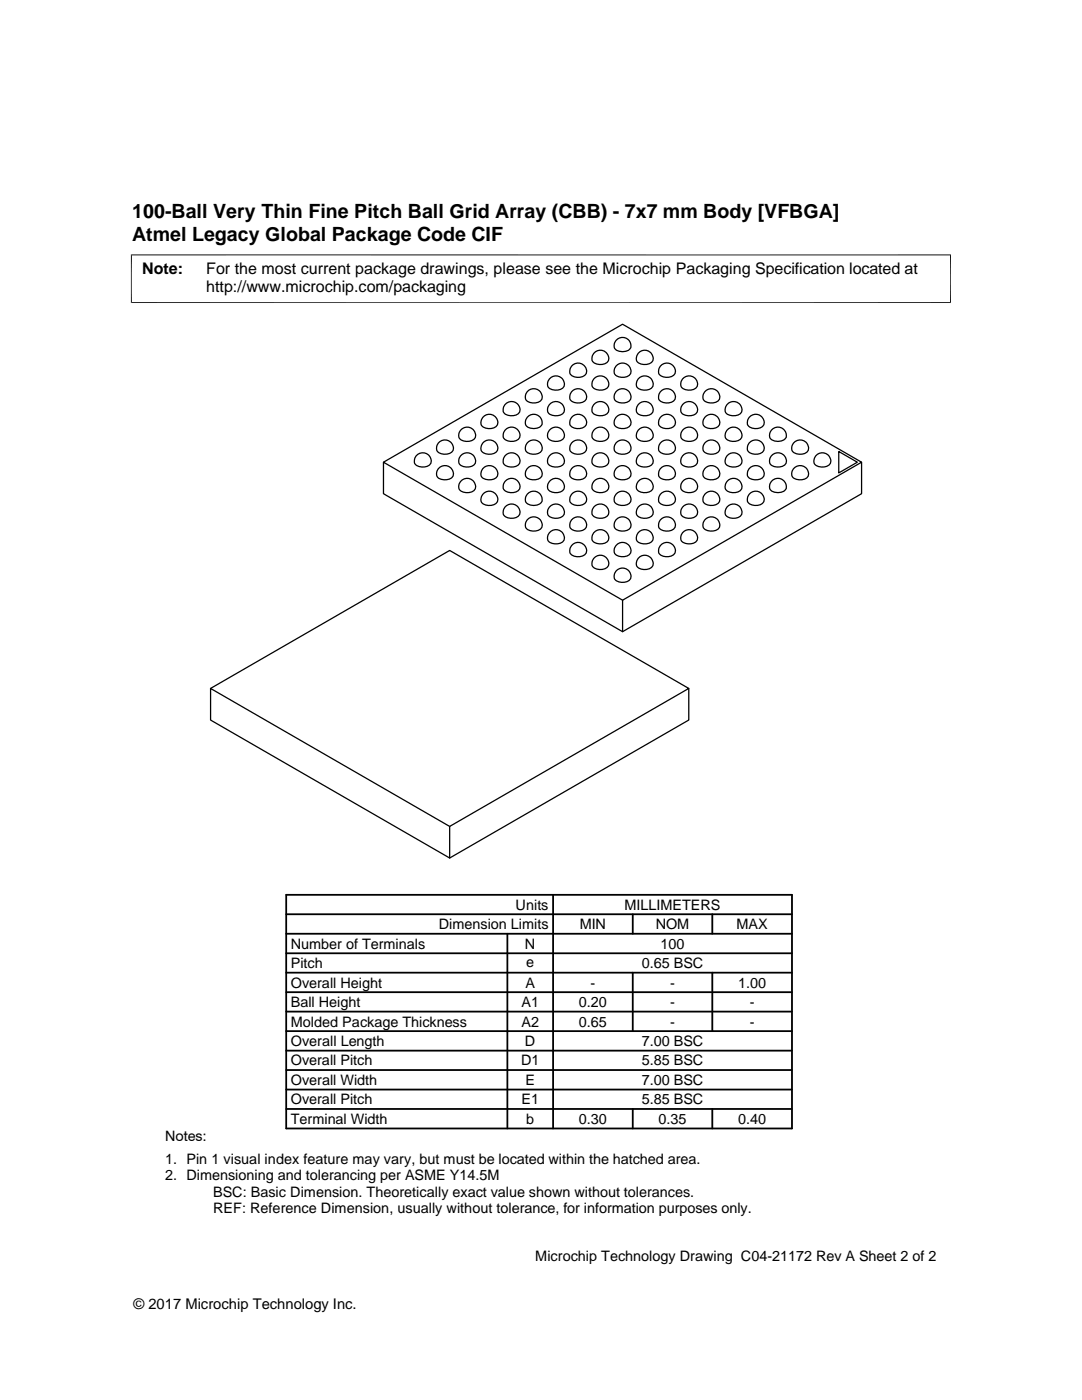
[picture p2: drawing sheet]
<svg xmlns="http://www.w3.org/2000/svg" width="216mm" height="279mm" viewBox="0 0 216 279" stroke-linecap="round" stroke-linejoin="round" font-family="sans-serif">
<g fill="none" stroke="#000" stroke-width=".25">
<path d="M105.4 77.9a1.64 1.64 0 0 1 2.1 0 1.64 1.64 0 0 1 .5 2 2.11 2.11 0 0 1-3.1-.3 1.66 1.66 0 0 1 .5-1.7zM109.9 75.4a1.64 1.64 0 0 1 2-.1 1.64 1.64 0 0 1 .5 2 2.12 2.12 0 0 1-3.1-.3 1.62 1.62 0 0 1 .6-1.6zM114.3 77.9a1.64 1.64 0 0 1 2 0 1.64 1.64 0 0 1 .5 2 2.11 2.11 0 0 1-3.1-.3 1.76 1.76 0 0 1 .6-1.7zM114.3 72.8a1.63 1.63 0 0 1 2 0 1.63 1.63 0 0 1 .6 1.9 2.09 2.09 0 0 1-3.2-.2 1.74 1.74 0 0 1 .6-1.7zM118.7 75.4a1.63 1.63 0 0 1 2.1-.1 1.63 1.63 0 0 1 .5 2 2.13 2.13 0 0 1-3.2-.3 1.73 1.73 0 0 1 .6-1.6zM118.7 70.3a1.63 1.63 0 0 1 2.1-.1 1.63 1.63 0 0 1 .5 2 2.11 2.11 0 0 1-3.2-.3 1.71 1.71 0 0 1 .6-1.6zM123.2 77.9a1.64 1.64 0 0 1 2 0 1.64 1.64 0 0 1 .5 2 2.11 2.11 0 0 1-3.1-.3 1.66 1.66 0 0 1 .6-1.7zM123.2 72.8a1.64 1.64 0 0 1 2 0 1.64 1.64 0 0 1 .5 1.9 2.1 2.1 0 0 1-3.1-.2 1.64 1.64 0 0 1 .6-1.7zM123.2 67.7a1.61 1.61 0 0 1 2-.1 1.61 1.61 0 0 1 .5 2.1 2.08 2.08 0 0 1-3.1-.3 1.64 1.64 0 0 1 .6-1.7zM127.6 75.4a1.64 1.64 0 0 1 2-.1 1.64 1.64 0 0 1 .5 2 2.12 2.12 0 0 1-3.1-.3 1.75 1.75 0 0 1 .6-1.6zM127.6 70.3a1.64 1.64 0 0 1 2-.1 1.64 1.64 0 0 1 .6 2 2.1 2.1 0 0 1-3.2-.3 1.73 1.73 0 0 1 .6-1.6zM132 77.9a1.64 1.64 0 0 1 2.1 0 1.64 1.64 0 0 1 .5 2 2.12 2.12 0 0 1-3.2-.3 1.76 1.76 0 0 1 .6-1.7z"/>
<path d="M132 72.8a1.63 1.63 0 0 1 2.1 0 1.63 1.63 0 0 1 .5 1.9 2.1 2.1 0 0 1-3.2-.2 1.74 1.74 0 0 1 .6-1.7zM136.4 75.4a1.63 1.63 0 0 1 2.1-.1 1.63 1.63 0 0 1 .5 2 2.1 2.1 0 0 1-3.1-.3 1.65 1.65 0 0 1 .5-1.6zM140.9 78a1.64 1.64 0 0 1 2-.1 1.64 1.64 0 0 1 .5 2 2.11 2.11 0 0 1-3.1-.3 1.64 1.64 0 0 1 .6-1.6zM76.5 92.2l47.7-27.5 47.7 27.5-47.7 27.6v6.3M83.3 90.7a1.64 1.64 0 0 1 2 0 1.64 1.64 0 0 1 .5 1.9 2.13 2.13 0 0 1-3.1-.2 1.75 1.75 0 0 1 .6-1.7zM87.7 88.2a1.64 1.64 0 0 1 2.1-.1 1.64 1.64 0 0 1 .5 2 2.09 2.09 0 0 1-3.2-.3 1.65 1.65 0 0 1 .6-1.6zM87.7 93.3a1.64 1.64 0 0 1 2.1-.1 1.64 1.64 0 0 1 .5 2 2.12 2.12 0 0 1-3.2-.2 1.66 1.66 0 0 1 .6-1.7zM92.1 90.7a1.64 1.64 0 0 1 2.1 0 1.64 1.64 0 0 1 .5 1.9 2.12 2.12 0 0 1-3.1-.2 1.63 1.63 0 0 1 .5-1.7zM92.2 85.6a1.64 1.64 0 0 1 2-.1 1.64 1.64 0 0 1 .5 2 2.1 2.1 0 0 1-3.1-.2 1.62 1.62 0 0 1 .6-1.7zM92.2 95.8a1.64 1.64 0 0 1 2 0 1.64 1.64 0 0 1 .5 2 2.1 2.1 0 0 1-3.1-.3 1.61 1.61 0 0 1 .6-1.7zM96.6 88.2a1.64 1.64 0 0 1 2-.1 1.64 1.64 0 0 1 .5 2 2.1 2.1 0 0 1-3.1-.3 1.75 1.75 0 0 1 .6-1.6zM96.6 93.3a1.63 1.63 0 0 1 2-.1 1.63 1.63 0 0 1 .5 2 2.13 2.13 0 0 1-3.1-.2 1.76 1.76 0 0 1 .6-1.7z"/>
<path d="M96.6 98.4a1.63 1.63 0 0 1 2-.1 1.63 1.63 0 0 1 .5 2 2.1 2.1 0 0 1-3.1-.2 1.73 1.73 0 0 1 .6-1.7zM96.6 83.1a1.63 1.63 0 0 1 2-.1 1.63 1.63 0 0 1 .5 2 2.1 2.1 0 0 1-3.1-.3 1.73 1.73 0 0 1 .6-1.6zM101 90.7a1.63 1.63 0 0 1 2 0 1.63 1.63 0 0 1 .6 1.9 2.13 2.13 0 0 1-3.2-.2 1.73 1.73 0 0 1 .6-1.7zM101 95.8a1.63 1.63 0 0 1 2.1 0 1.63 1.63 0 0 1 .5 2 2.11 2.11 0 0 1-3.2-.3 1.71 1.71 0 0 1 .6-1.7zM101 85.6a1.63 1.63 0 0 1 2.1 0 1.63 1.63 0 0 1 .5 1.9 2.11 2.11 0 0 1-3.2-.2 1.72 1.72 0 0 1 .6-1.7zM101 80.5a1.63 1.63 0 0 1 2.1-.1 1.63 1.63 0 0 1 .5 2 2.15 2.15 0 0 1-3.2-.2 1.71 1.71 0 0 1 .6-1.7zM105.4 88.2a1.64 1.64 0 0 1 2.1-.1 1.64 1.64 0 0 1 .5 2 2.09 2.09 0 0 1-3.1-.3 1.65 1.65 0 0 1 .5-1.6zM105.4 93.3a1.64 1.64 0 0 1 2.1-.1 1.64 1.64 0 0 1 .5 2 2.12 2.12 0 0 1-3.1-.2 1.66 1.66 0 0 1 .5-1.7zM105.5 98.4a1.61 1.61 0 0 1 2-.1 1.61 1.61 0 0 1 .5 2.1 2.05 2.05 0 0 1-3.1-.3 1.63 1.63 0 0 1 .6-1.7zM105.5 83a1.61 1.61 0 0 1 2 0 1.61 1.61 0 0 1 .5 2 2.05 2.05 0 0 1-3.1-.3 1.63 1.63 0 0 1 .6-1.7zM109.9 90.7a1.64 1.64 0 0 1 2 0 1.64 1.64 0 0 1 .5 1.9 2.12 2.12 0 0 1-3.1-.2 1.62 1.62 0 0 1 .6-1.7zM109.9 85.6a1.64 1.64 0 0 1 2 0 1.64 1.64 0 0 1 .5 1.9 2.1 2.1 0 0 1-3.1-.2 1.61 1.61 0 0 1 .6-1.7z"/>
<path d="M109.9 80.5a1.64 1.64 0 0 1 2-.1 1.64 1.64 0 0 1 .5 2 2.13 2.13 0 0 1-3.1-.2 1.6 1.6 0 0 1 .6-1.7zM109.9 95.8a1.64 1.64 0 0 1 2 0 1.64 1.64 0 0 1 .5 2 2.1 2.1 0 0 1-3.1-.3 1.61 1.61 0 0 1 .6-1.7zM114.3 88.2a1.64 1.64 0 0 1 2-.1 1.64 1.64 0 0 1 .6 2 2.09 2.09 0 0 1-3.2-.3 1.75 1.75 0 0 1 .6-1.6zM114.3 93.3a1.63 1.63 0 0 1 2-.1 1.63 1.63 0 0 1 .5 2 2.13 2.13 0 0 1-3.1-.2 1.76 1.76 0 0 1 .6-1.7zM114.3 98.4a1.63 1.63 0 0 1 2-.1 1.63 1.63 0 0 1 .6 2 2.09 2.09 0 0 1-3.2-.2 1.73 1.73 0 0 1 .6-1.7zM114.3 83.1a1.63 1.63 0 0 1 2-.1 1.63 1.63 0 0 1 .5 2 2.09 2.09 0 0 1-3.1-.3 1.73 1.73 0 0 1 .6-1.6zM118.7 90.7a1.63 1.63 0 0 1 2.1 0 1.63 1.63 0 0 1 .5 1.9 2.13 2.13 0 0 1-3.2-.2 1.73 1.73 0 0 1 .6-1.7zM118.7 95.8a1.63 1.63 0 0 1 2.1 0 1.63 1.63 0 0 1 .5 2 2.11 2.11 0 0 1-3.2-.3 1.71 1.71 0 0 1 .6-1.7zM118.7 85.6a1.63 1.63 0 0 1 2.1 0 1.63 1.63 0 0 1 .5 1.9 2.11 2.11 0 0 1-3.2-.2 1.72 1.72 0 0 1 .6-1.7zM118.7 80.5a1.63 1.63 0 0 1 2.1-.1 1.63 1.63 0 0 1 .5 2 2.15 2.15 0 0 1-3.2-.2 1.71 1.71 0 0 1 .6-1.7zM123.2 88.2a1.64 1.64 0 0 1 2-.1 1.64 1.64 0 0 1 .5 2 2.1 2.1 0 0 1-3.1-.3 1.65 1.65 0 0 1 .6-1.6zM123.2 93.3a1.64 1.64 0 0 1 2-.1 1.64 1.64 0 0 1 .5 2 2.13 2.13 0 0 1-3.1-.2 1.66 1.66 0 0 1 .6-1.7z"/>
<path d="M123.2 98.4a1.64 1.64 0 0 1 2-.1 1.64 1.64 0 0 1 .5 2 2.1 2.1 0 0 1-3.1-.2 1.63 1.63 0 0 1 .6-1.7zM123.2 83a1.64 1.64 0 0 1 2 0 1.64 1.64 0 0 1 .5 2 2.1 2.1 0 0 1-3.1-.3 1.63 1.63 0 0 1 .6-1.7zM127.6 90.7a1.64 1.64 0 0 1 2 0 1.64 1.64 0 0 1 .5 1.9 2.12 2.12 0 0 1-3.1-.2 1.75 1.75 0 0 1 .6-1.7zM127.6 85.6a1.64 1.64 0 0 1 2 0 1.64 1.64 0 0 1 .6 1.9 2.1 2.1 0 0 1-3.2-.2 1.74 1.74 0 0 1 .6-1.7zM127.6 80.5a1.64 1.64 0 0 1 2-.1 1.64 1.64 0 0 1 .6 2 2.13 2.13 0 0 1-3.2-.2 1.73 1.73 0 0 1 .6-1.7zM127.6 95.8a1.64 1.64 0 0 1 2 0 1.64 1.64 0 0 1 .5 2 2.1 2.1 0 0 1-3.1-.3 1.73 1.73 0 0 1 .6-1.7zM132 88.2a1.64 1.64 0 0 1 2-.1 1.64 1.64 0 0 1 .6 2 2.1 2.1 0 0 1-3.2-.3 1.75 1.75 0 0 1 .6-1.6zM132 93.3a1.63 1.63 0 0 1 2.1-.1 1.63 1.63 0 0 1 .5 2 2.13 2.13 0 0 1-3.2-.2 1.76 1.76 0 0 1 .6-1.7zM132 98.4a1.63 1.63 0 0 1 2.1-.1 1.63 1.63 0 0 1 .5 2 2.1 2.1 0 0 1-3.2-.2 1.73 1.73 0 0 1 .6-1.7zM132 83.1a1.63 1.63 0 0 1 2.1-.1 1.63 1.63 0 0 1 .5 2 2.1 2.1 0 0 1-3.2-.3 1.73 1.73 0 0 1 .6-1.6zM136.4 90.7a1.63 1.63 0 0 1 2.1 0 1.63 1.63 0 0 1 .5 1.9 2.1 2.1 0 0 1-3.1-.2 1.65 1.65 0 0 1 .5-1.7zM136.5 95.8a1.63 1.63 0 0 1 2 0 1.63 1.63 0 0 1 .5 2 2.08 2.08 0 0 1-3.1-.3 1.63 1.63 0 0 1 .6-1.7z"/>
<path d="M136.5 85.6a1.63 1.63 0 0 1 2 0 1.63 1.63 0 0 1 .5 1.9 2.09 2.09 0 0 1-3.1-.2 1.63 1.63 0 0 1 .6-1.7zM136.5 80.5a1.63 1.63 0 0 1 2-.1 1.63 1.63 0 0 1 .5 2 2.12 2.12 0 0 1-3.1-.2 1.63 1.63 0 0 1 .6-1.7zM140.9 93.3a1.64 1.64 0 0 1 2-.1 1.64 1.64 0 0 1 .5 2 2.13 2.13 0 0 1-3.1-.2 1.64 1.64 0 0 1 .6-1.7zM140.9 88.2a1.64 1.64 0 0 1 2-.1 1.64 1.64 0 0 1 .5 2 2.1 2.1 0 0 1-3.1-.3 1.63 1.63 0 0 1 .6-1.6zM140.9 98.4a1.63 1.63 0 0 1 2-.1 1.63 1.63 0 0 1 .5 2 2.1 2.1 0 0 1-3.1-.2 1.61 1.61 0 0 1 .6-1.7zM140.9 83.1a1.64 1.64 0 0 1 2-.1 1.64 1.64 0 0 1 .5 2 2.1 2.1 0 0 1-3.1-.3 1.61 1.61 0 0 1 .6-1.6zM145.3 90.7a1.64 1.64 0 0 1 2 0 1.64 1.64 0 0 1 .6 1.9 2.12 2.12 0 0 1-3.2-.2 1.75 1.75 0 0 1 .6-1.7zM145.3 85.6a1.64 1.64 0 0 1 2 0 1.64 1.64 0 0 1 .6 1.9 2.1 2.1 0 0 1-3.2-.2 1.74 1.74 0 0 1 .6-1.7zM145.3 80.5a1.64 1.64 0 0 1 2-.1 1.64 1.64 0 0 1 .6 2 2.13 2.13 0 0 1-3.2-.2 1.73 1.73 0 0 1 .6-1.7zM145.3 95.8a1.64 1.64 0 0 1 2 0 1.64 1.64 0 0 1 .6 2 2.1 2.1 0 0 1-3.2-.3 1.73 1.73 0 0 1 .6-1.7zM149.7 88.2a1.64 1.64 0 0 1 2.1-.1 1.64 1.64 0 0 1 .5 2 2.11 2.11 0 0 1-3.2-.3 1.75 1.75 0 0 1 .6-1.6zM149.7 93.3a1.64 1.64 0 0 1 2.1-.1 1.64 1.64 0 0 1 .5 2 2.15 2.15 0 0 1-3.2-.2 1.76 1.76 0 0 1 .6-1.7z"/>
<path d="M149.7 98.4a1.63 1.63 0 0 1 2.1-.1 1.63 1.63 0 0 1 .5 2 2.11 2.11 0 0 1-3.2-.2 1.73 1.73 0 0 1 .6-1.7zM149.7 83.1a1.64 1.64 0 0 1 2.1-.1 1.64 1.64 0 0 1 .5 2 2.11 2.11 0 0 1-3.2-.3 1.73 1.73 0 0 1 .6-1.6zM154.2 90.7a1.64 1.64 0 0 1 2 0 1.64 1.64 0 0 1 .5 1.9 2.11 2.11 0 0 1-3.1-.2 1.65 1.65 0 0 1 .6-1.7zM154.2 95.8a1.62 1.62 0 0 1 2 0 1.62 1.62 0 0 1 .5 2 2.05 2.05 0 0 1-3.1-.3 1.63 1.63 0 0 1 .6-1.7zM154.2 85.6a1.62 1.62 0 0 1 2 0 1.62 1.62 0 0 1 .5 2 2.05 2.05 0 0 1-3.1-.3 1.63 1.63 0 0 1 .6-1.7zM158.6 93.3a1.64 1.64 0 0 1 2-.1 1.64 1.64 0 0 1 .5 2 2.13 2.13 0 0 1-3.1-.2 1.64 1.64 0 0 1 .6-1.7zM158.6 88.2a1.64 1.64 0 0 1 2-.1 1.64 1.64 0 0 1 .5 2 2.1 2.1 0 0 1-3.1-.3 1.63 1.63 0 0 1 .6-1.6zM163 90.7a1.64 1.64 0 0 1 2.1 0 1.64 1.64 0 0 1 .5 1.9 2.11 2.11 0 0 1-3.2-.2 1.75 1.75 0 0 1 .6-1.7zM167.4 90.1l3.7 2.1-3.7 2.2zM171.9 92.2v6.3l-47.7 27.6-47.7-27.6v-6.3l47.7 27.6M101 101a1.63 1.63 0 0 1 2-.1 1.63 1.63 0 0 1 .6 2 2.11 2.11 0 0 1-3.2-.3 1.73 1.73 0 0 1 .6-1.6zM105.4 103.5a1.64 1.64 0 0 1 2.1 0 1.64 1.64 0 0 1 .5 1.9 2.11 2.11 0 0 1-3.1-.2 1.65 1.65 0 0 1 .5-1.7z"/>
<path d="M109.9 106.1a1.64 1.64 0 0 1 2-.1 1.64 1.64 0 0 1 .5 2 2.13 2.13 0 0 1-3.1-.3 1.63 1.63 0 0 1 .6-1.6zM109.9 101a1.64 1.64 0 0 1 2-.1 1.64 1.64 0 0 1 .5 2 2.1 2.1 0 0 1-3.1-.3 1.62 1.62 0 0 1 .6-1.6zM114.3 103.5a1.64 1.64 0 0 1 2 0 1.64 1.64 0 0 1 .5 1.9 2.11 2.11 0 0 1-3.1-.2 1.75 1.75 0 0 1 .6-1.7zM114.3 108.6a1.63 1.63 0 0 1 2 0 1.63 1.63 0 0 1 .5 1.9 2.09 2.09 0 0 1-3.1-.2 1.71 1.71 0 0 1 .6-1.7zM118.7 101a1.63 1.63 0 0 1 2.1-.1 1.63 1.63 0 0 1 .5 2 2.11 2.11 0 0 1-3.2-.3 1.73 1.73 0 0 1 .6-1.6zM118.7 106.1a1.63 1.63 0 0 1 2.1-.1 1.63 1.63 0 0 1 .5 2 2.15 2.15 0 0 1-3.2-.3 1.74 1.74 0 0 1 .6-1.6zM118.7 111.2a1.63 1.63 0 0 1 2.1-.1 1.63 1.63 0 0 1 .5 2 2.11 2.11 0 0 1-3.2-.3 1.71 1.71 0 0 1 .6-1.6zM123.2 103.5a1.64 1.64 0 0 1 2 0 1.64 1.64 0 0 1 .5 1.9 2.11 2.11 0 0 1-3.1-.2 1.65 1.65 0 0 1 .6-1.7zM123.2 113.7a1.64 1.64 0 0 1 2 0 1.64 1.64 0 0 1 .5 2 2.1 2.1 0 0 1-3.1-.3 1.64 1.64 0 0 1 .6-1.7zM123.2 108.6a1.64 1.64 0 0 1 2 0 1.64 1.64 0 0 1 .5 1.9 2.1 2.1 0 0 1-3.1-.2 1.62 1.62 0 0 1 .6-1.7zM127.6 106.1a1.64 1.64 0 0 1 2-.1 1.64 1.64 0 0 1 .5 2 2.13 2.13 0 0 1-3.1-.3 1.76 1.76 0 0 1 .6-1.6zM127.6 101a1.64 1.64 0 0 1 2-.1 1.64 1.64 0 0 1 .6 2 2.1 2.1 0 0 1-3.2-.3 1.75 1.75 0 0 1 .6-1.6z"/>
<path d="M127.6 111.2a1.64 1.64 0 0 1 2-.1 1.64 1.64 0 0 1 .6 2 2.1 2.1 0 0 1-3.2-.3 1.73 1.73 0 0 1 .6-1.6zM132 103.5a1.64 1.64 0 0 1 2 0 1.64 1.64 0 0 1 .6 1.9 2.12 2.12 0 0 1-3.2-.2 1.75 1.75 0 0 1 .6-1.7zM132 108.6a1.63 1.63 0 0 1 2.1 0 1.63 1.63 0 0 1 .5 1.9 2.1 2.1 0 0 1-3.2-.2 1.71 1.71 0 0 1 .6-1.7zM136.4 101a1.63 1.63 0 0 1 2.1-.1 1.63 1.63 0 0 1 .5 2 2.09 2.09 0 0 1-3.1-.3 1.65 1.65 0 0 1 .5-1.6zM136.4 106.1a1.63 1.63 0 0 1 2.1-.1 1.63 1.63 0 0 1 .5 2 2.12 2.12 0 0 1-3.1-.3 1.66 1.66 0 0 1 .5-1.6zM140.9 103.5a1.64 1.64 0 0 1 2 0 1.64 1.64 0 0 1 .5 1.9 2.11 2.11 0 0 1-3.1-.2 1.63 1.63 0 0 1 .6-1.7zM145.3 101a1.64 1.64 0 0 1 2-.1 1.64 1.64 0 0 1 .6 2 2.1 2.1 0 0 1-3.2-.3 1.75 1.75 0 0 1 .6-1.6zM42 137.4l47.7-27.5 47.7 27.5-47.7 27.5v6.3M137.4 137.4v6.3l-47.7 27.5-47.7-27.5v-6.3l47.7 27.5"/>
</g>
<path d="M26.1 50.9h163.7M26.2 50.8v9.7M189.7 50.8v9.7M26.1 60.4h163.7" fill="none" stroke="#000" stroke-width=".2"/>
<g fill="none" stroke="#000" stroke-width=".36">
<path d="M57.1 178.6h100.9v46.6h-100.9zM110.4 178.6v46.6M57.1 198h100.9M57.1 194.1h100.9M57.1 190.2h100.9M57.1 186.4h100.9M57.1 182.5h100.9M101.2 186.4v38.8M126.3 182.5v3.9M126.3 194.1v11.7M142.1 182.5v3.9M142.1 194.1v11.7"/>
<path d="M57.1 209.7h100.9M57.1 205.8h100.9M57.1 201.9h100.9M57.1 217.4h100.9M57.1 213.6h100.9M57.1 221.3h100.9M126.3 221.3v3.9M142.1 221.3v3.9"/>
</g>
<g font-size="3.9">
<text x="26.4" y="43.5">100-Ball Very Thin Fine Pitch Ball Grid Array (CBB) - 7x7 mm Body [VFBGA]</text>
<text x="26.4" y="48">Atmel Legacy Global Package Code CIF</text>
</g>
<g font-size="3.2">
<text x="28.4" y="54.6">Note:</text>
<text x="41.1" y="58.3">http://www.microchip.com/packaging</text>
<text x="41.1" y="54.6">For the most current package drawings, please see the Microchip Packaging Specification located at</text>
</g>
<g font-size="2.9">
<text x="87.6" y="185.4">Dimension Limits</text>
<text x="102.9" y="181.5">Units</text>
<text x="115.7" y="185.4">MIN</text>
<text x="124.6" y="181.5">MILLIMETERS</text>
<text x="130.8" y="185.4">NOM</text>
<text x="147" y="185.4">MAX</text>
<text x="58" y="189.3">Number of Terminals</text>
<text x="104.8" y="189.3">N</text>
<text x="131.8" y="189.3">100</text>
<text x="58" y="197.1">Overall Height</text>
<text x="58" y="193.2">Pitch</text>
<text x="104.8" y="197.1">A</text>
<text x="105" y="192.9">e</text>
<text x="117.8" y="197.1">-</text>
<text x="128" y="193.2">0.65 BSC</text>
<text x="133.7" y="197.1">-</text>
<text x="147.3" y="197.1">1.00</text>
<text x="58" y="201">Ball Height</text>
<text x="104.1" y="201">A1</text>
<text x="115.5" y="201">0.20</text>
<text x="133.7" y="201">-</text>
<text x="149.6" y="201">-</text>
<text x="58" y="208.7">Overall Length</text>
<text x="58" y="204.9">Molded Package Thickness</text>
<text x="104.1" y="204.9">A2</text>
<text x="104.8" y="208.7">D</text>
<text x="115.5" y="204.9">0.65</text>
<text x="128" y="208.7">7.00 BSC</text>
<text x="133.7" y="204.9">-</text>
<text x="149.6" y="204.9">-</text>
<text x="58" y="212.6">Overall Pitch</text>
<text x="104" y="212.6">D1</text>
<text x="128" y="212.6">5.85 BSC</text>
<text x="58" y="216.5">Overall Width</text>
<text x="58" y="220.4">Overall Pitch</text>
<text x="104" y="220.4">E1</text>
<text x="104.8" y="216.5">E</text>
<text x="128" y="220.4">5.85 BSC</text>
<text x="128" y="216.5">7.00 BSC</text>
<text x="32.9" y="227.6">Notes:</text>
<text x="58" y="224.3">Terminal Width</text>
<text x="105" y="224.3">b</text>
<text x="115.5" y="224.3">0.30</text>
<text x="131.4" y="224.3">0.35</text>
<text x="147.3" y="224.3">0.40</text>
<text x="32.9" y="232.2">1. Pin 1 visual index feature may vary, but must be located within the hatched area.</text>
<text x="32.9" y="235.5">2. Dimensioning and tolerancing per ASME Y14.5M</text>
<text x="42.5" y="238.8">BSC: Basic Dimension. Theoretically exact value shown without tolerances.</text>
<text x="42.5" y="242.2">REF: Reference Dimension, usually without tolerance, for information purposes only.</text>
<text x="106.8" y="251.7">Microchip Technology Drawing C04-21172 Rev A Sheet 2 of 2</text>
<text x="26.6" y="261.3">© 2017 Microchip Technology Inc.</text>
</g>
</svg>
